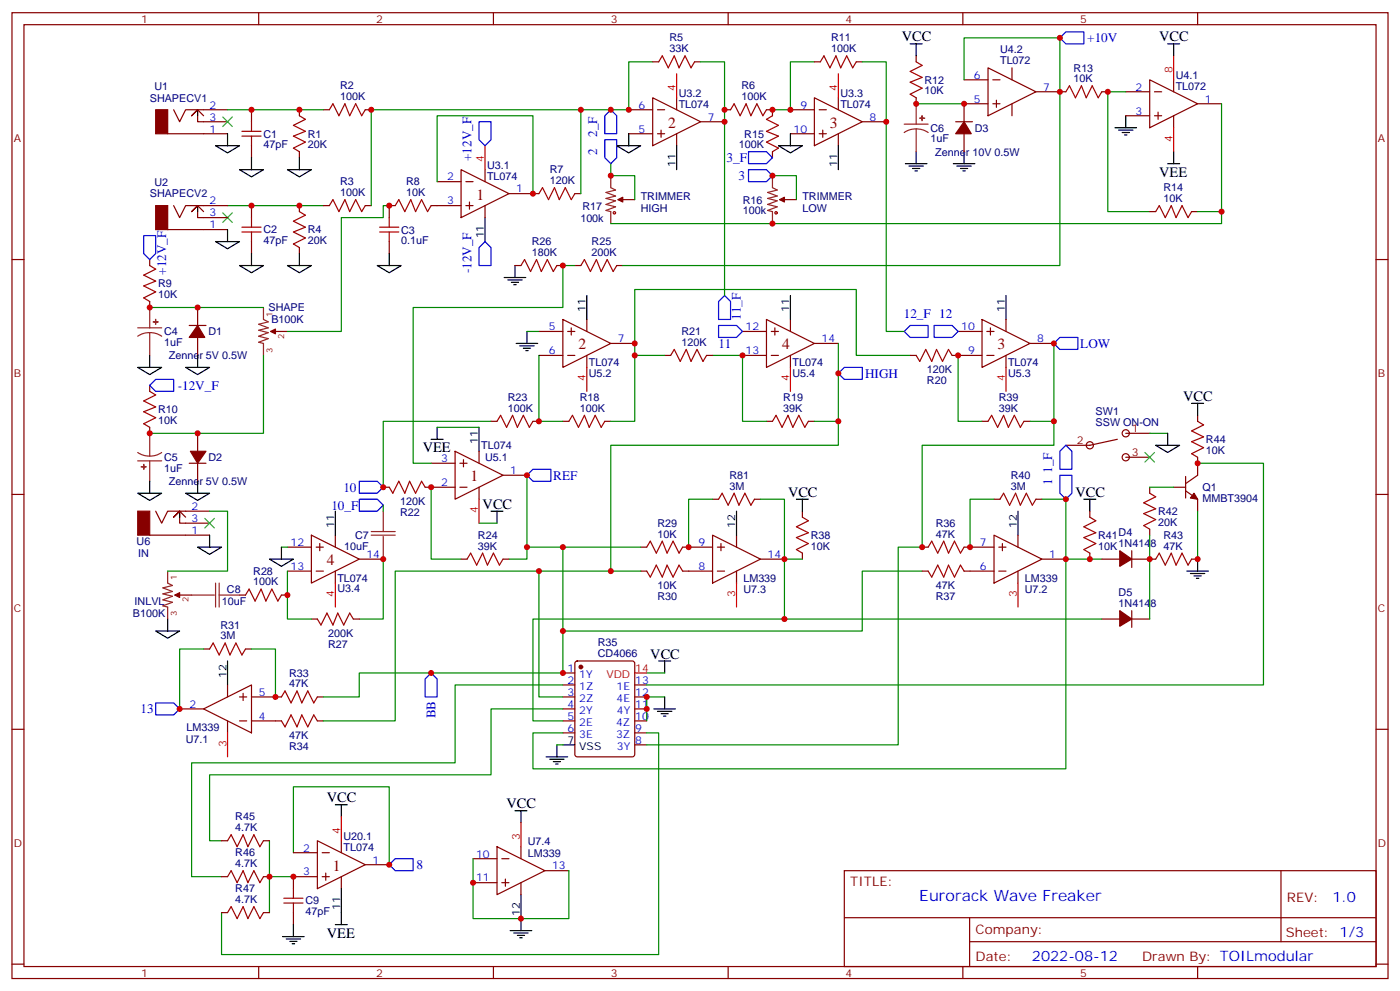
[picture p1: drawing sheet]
<svg xmlns="http://www.w3.org/2000/svg" width="412mm" height="292mm" viewBox="0 0 412 292" stroke-linecap="round" stroke-linejoin="round" font-family="sans-serif">
<g fill="none" stroke="#870000" stroke-width=".35">
<path d="M3.5 3.7h405.4v284.4h-405.4zM7.1 7.3h398.2v277.3h-398.2zM76.2 3.7v3.6M145.3 3.7v3.6M192.3 18.2h1.7M204.6 18.2h1.8M214.5 3.7v3.6M239.9 18.2h1.8M252.2 18.2h1.8M269.9 16.4v1.8M283.6 3.7v3.6M291 20l14.2 7-14.2 7.1z"/>
<path d="M298.1 20v3.5M352.8 3.7v3.6M49.4 39.4h17.6M51.2 32.3l1.7 3.5 1.8-3.5h12.3M60 34.1l-1.8-1.8-1.8 1.8 1.8-1.8v3.5h8.8M74.1 32.3v3.5M88.2 32.3v1.8M95.2 32.3h1.8M107.6 32.3h1.8M185.2 39.4h7.1M185.2 32.3h7.1M192.3 28.8l14.1 7-14.1 7.1z"/>
<path d="M193.7 39.4h2.1M193.7 32.3h2.1M194.7 38.3v2.1M199.3 28.8v3.5M199.3 39.4v3.5M206.4 35.8h7M213.4 32.3h1.8M225.8 32.3h1.7v1.8M232.8 39.4h7.1M232.8 32.3h7.1M239.9 28.8l14.1 7-14.1 7.1zM241.3 39.4h2.1"/>
<path d="M241.3 32.3h2.1M242.4 38.3v2.1M246.9 28.8v3.5M246.9 39.4v3.5M254 35.8h7.1M269.9 28.8v1.8M281.5 35.8h5M284 23.5h7M284 39.4v5.3M291 30.6h-7v5.2M292.5 30.6h2.1M292.5 23.5h2.1"/>
<path d="M293.5 29.5v2.1M298.1 30.6v3.5M305.2 27h8.8M324.6 27h1.7M331.6 27h7.1M331.6 34.1h7.1M338.7 23.5l14.1 7.1-14.1 7zM340.1 27h2.1M340.1 34.1h2.1M341.1 33v2.1M345.7 23.5v3.5M345.7 34.1v3.5"/>
<path d="M352.8 30.6h7M74.1 42.9v3.5M88.2 44.7v1.7M128.8 53.5h7M135.8 50l14.1 7-14.1 7.1zM137.2 53.5h2.1M138.3 59.5v2.1M142.9 50v3.5M149.9 57h8.8M169.3 57h1.8M183.4 58.8h3.6M227.5 44.7v1.7"/>
<path d="M231.1 58.8h3.5M3.5 76.4h3.6M44.1 76.4v1.8M49.4 67.6h17.6M51.2 60.5l1.7 3.6 1.8-3.6h12.3M60 62.3l-1.8-1.8-1.8 1.8 1.8-1.8v3.6h8.8M74.1 60.5v3.6M74.1 71.1v3.5M88.2 60.5v1.8M88.2 72.9v1.7M95.2 60.5h1.8M107.6 60.5h1.8"/>
<path d="M114.7 71.1v3.5M116.4 60.5h-1.7v3.6M127 60.5h8.8M137.2 60.5h2.1M142.9 60.5v3.6M151.7 78.2h1.8M164 78.2h1.8M169.3 78.2h1.8M181.7 78.2h1.7M338.7 62.3h1.7M351 62.3h1.8M405.3 76.4h3.6"/>
<path d="M44.1 88.8v1.7M55.7 95.8h5M58.2 90.5v5.3M58.2 99.3v5.3M81.1 97.6h3.6M158.7 97.6h7.1M165.8 94.1l14.1 7-14.1 7.1zM167.2 97.6h2.1M168.3 96.5v2.1M172.9 94.1v3.5M218.7 97.6h7.1M225.8 94.1l14.1 7-14.1 7.1z"/>
<path d="M227.2 97.6h2.1M228.2 96.5v2.1M232.8 94.1v3.5M282.2 97.6h7.1M289.3 94.1l14.1 7-14.1 7.1zM290.7 97.6h2.1M291.7 96.5v2.1M296.3 94.1v3.5M44.1 113.5v1.7M158.7 104.6h7.1M167.2 104.6h2.1M172.9 104.6v3.6"/>
<path d="M179.9 101.1h7.1M195.8 104.6h1.8M208.1 104.6h1.8M218.7 104.6h7.1M227.2 104.6h2.1M232.8 104.6v3.6M239.9 101.1h7M268.1 104.6h1.8M280.5 104.6h8.8M290.7 104.6h2.1M296.3 104.6v3.6M303.4 101.1h7"/>
<path d="M44.1 125.8v1.8M55.7 136.4h5M58.2 127.6v5.3M58.2 136.4v5.3M127 136.4h7.1M134.1 132.9l14.1 7-14.1 7.1zM135.5 136.4h2.1M136.5 135.3v2.1M141.1 132.9v3.5M144.6 124h1.8M148.2 139.9h7M157 124h1.7"/>
<path d="M165.8 124h1.8M178.2 124h1.7M225.8 124h1.7M238.1 124h1.8M289.3 124h1.7M301.6 124h1.8M329.1 129.3l-8.1 1.8h-7M331.6 134.6h7.1M331.6 127.6h7.1M352.8 122.3v1.7M352.8 134.6v5.3l-3.6 2.5M3.5 145.6h3.6"/>
<path d="M44.1 157.6h17.6M45.9 150.5l1.7 3.5 1.8-3.5h12.3M54.7 152.3l-1.8-1.8-1.7 1.8 1.7-1.8v3.5h8.8M91.7 157.6l14.1 7-14.1 7.1zM98.8 157.6v3.5M112.9 143.4h1.8M125.2 143.4h8.9M135.5 143.4h2.1M141.1 143.4v3.6M209.9 157.6l14.1 7-14.1 7.1zM209.9 147h1.8M217 157.6v3.5"/>
<path d="M222.2 147h1.8M236.4 150.5v1.8M292.8 157.6l14.1 7-14.1 7.1zM292.8 147h1.8M299.9 157.6v3.5M305.2 147h1.7M321 150.5v1.8M338.7 143.4v1.8M338.7 155.8v1.8M345.7 143.4h3.5M349.2 144.5l3.6 2.5v3.5M349.2 140.3v6.3"/>
<path d="M405.3 145.6h3.6M52.9 175.2h3.5M70.6 175.2h1.7M82.9 175.2h1.8M84.7 168.1h7M84.7 161.1h7M93.1 168.1h2.1M93.1 161.1h2.1M94.2 160v2.1M98.8 168.1v3.6M105.8 164.6h7.1M135.8 164.6h1.8"/>
<path d="M148.2 164.6h1.7M188.7 168.1h1.8M188.7 161.1h1.8M201.1 168.1h8.8M201.1 161.1h8.8M211.3 168.1h2.1M211.3 161.1h2.1M212.4 160v2.1M217 168.1v3.6M224 164.6h7.1M236.4 162.8v1.8M271.6 168.1h1.8"/>
<path d="M271.6 161.1h1.8M284 168.1h8.8M284 161.1h8.8M294.2 168.1h2.1M294.2 161.1h2.1M295.3 160v2.1M299.9 168.1v3.6M306.9 164.6h7.1M321 162.8v1.8M324.6 164.6h5.2M333.4 164.6h7M333.4 162.1v5"/>
<path d="M333.4 179.8v4.9M351 164.6h1.8M60 191.1h1.7M72.3 191.1h1.8M91.7 182.2h1.8M104.1 182.2h1.7M165.8 198.1h3.5M169.6 194.8l.4-.2h16.3l.6 .4 .1 27.1-.5 .7h-16.5l-.6-.4-.1-27.1zM324.6 182.2h5.2M333.4 182.2h5.3M3.5 214.7h3.6M52.9 208.7h7.1"/>
<path d="M60 208.7l14.1-7.1v14.2zM67 201.6v3.6M67 212.2v3.6M70.6 212.2h2.1M70.6 205.2h2.1M71.6 204.1v2.1M74.1 212.2h8.8M74.1 205.2h8.8M93.5 212.2h1.7M93.5 205.2h1.7M165.8 212.2h3.5M165.8 205.2h3.5"/>
<path d="M165.8 208.7h3.5M165.8 201.6h3.5M165.8 215.8h3.5M187 212.2h3.5M187 205.2h3.5M187 208.7h3.5M187 201.6h3.5M187 215.8h3.5M187 219.3h3.5M405.3 214.7h3.6M65.3 247.5h1.7M65.3 258.1h1.7"/>
<path d="M77.6 247.5h1.8M77.6 258.1h1.8M86.4 251h7.1M93.5 247.5l14.1 7.1-14.1 7zM93.5 258.1h-7.1v3.5M94.9 258.1h2.1M94.9 251h2.1M96 257v2.2M100.5 247.5v3.5M100.5 258.1v3.5M107.6 254.6h7.1M139.3 259.9h7.1"/>
<path d="M139.3 252.8h7.1M146.4 249.3l14.1 7-14.1 7.1zM147.8 259.9h2.1M147.8 252.8h2.1M148.9 258.8v2.1M153.5 249.3v3.5M153.5 259.9v3.5M160.5 256.3h7.1M248.7 256.3h156.6v28.3h-156.6zM377.3 256.4v20.8M65.3 268.7h1.7M77.6 268.7h1.8"/>
<path d="M86.4 268.7v3.5M248.7 270.2h156.5M285.6 277.2h119.6M285.6 270.2v14.1M3.5 283.8h3.6M76.2 284.6v3.5M145.3 284.6v3.5M214.5 284.6v3.5M283.6 284.6v3.5M352.8 284.6v3.5M405.3 283.8h3.6"/>
<circle cx="321" cy="131.1" r="1.06"/>
<circle cx="331.6" cy="127.6" r="1.06"/>
<circle cx="331.6" cy="134.6" r="1.06"/>
</g>
<g fill="#870000" stroke="#870000" stroke-width=".35">
<path d="M45.9 32.3h3.5v7.1h-3.5z"/>
<path d="M45.9 60.5h3.5v7.1h-3.5z"/>
<path d="M58.2 95.8l2.1 3.5h-4.6z"/>
<path d="M79.7 97.6l1.4-.7v1.4z"/>
<path d="M56.1 132.9h4.6l-2.5 3.5z"/>
<path d="M284 35.8l2.1 3.6h-4.6z"/>
<path d="M229.7 58.8l1.4-.7v1.4z"/>
<path d="M182 58.8l1.4-.7v1.4z"/>
<path d="M40.6 150.5h3.5v7.1h-3.5z"/>
<path d="M329.8 162.1l3.6 2.5-3.6 2.1z"/>
<path d="M329.8 179.8l3.6 2.4-3.6 2.2z"/>
<path d="M351.7 145.2l1.1 1.8-2.1-.4z"/>
<path d="M51.5 175.2l1.4-.7v1.4z"/>
<circle cx="171.1" cy="196.4" r=".53"/>
</g>
<g fill="none" stroke="#000" stroke-width=".35">
<path d="M268.1 12.9h3.5M269.9 12.9v3.5M344 12.9h3.5M345.7 12.9v3.5M58.2 32.3v1.8M67 39.4v3.5M185.2 39.4v3.5M232.8 39.4v3.5M328.4 37.6h6.4M329.5 38.3h4.2M330.6 39h2.1M331.3 39.7h.7"/>
<path d="M331.6 34.1v3.5M63.5 42.9h7.1l-3.6 2.1zM70.6 50h7l-3.5 2.1zM74.1 46.4v3.6M84.7 50h7l-3.5 2.1zM88.2 46.4v3.6M181.7 42.9h7l-3.5 2.1zM199.3 42.9v7.1M229.3 42.9h7.1l-3.6 2.1zM246.9 42.9v7.1M266.7 48.2h6.3M267.8 48.9h4.2"/>
<path d="M268.8 49.6h2.1M269.5 50.3h.7M269.9 44.7v3.5M280.8 48.2h6.4M281.9 48.9h4.2M282.9 49.6h2.1M283.6 50.3h.7M284 44.7v3.5M344 48.2h3.5M345.7 44.7v3.5M58.2 60.5v1.8M63.5 71.1h7.1l-3.6 2.1z"/>
<path d="M67 67.6v3.5M70.6 78.2h7l-3.5 2.1zM74.1 74.6v3.6M84.7 78.2h7l-3.5 2.1zM88.2 74.6v3.6M111.1 78.2h7.1l-3.5 2.1zM114.7 74.6v3.6M142.9 64.1v7M151.7 78.2v3.5M148.5 81.7h6.4M149.6 82.4h4.2M150.6 83.1h2.2"/>
<path d="M151.3 83.8h.7M155.2 97.6v3.5M172.9 87v7.1M232.8 87v7.1M296.3 87v7.1M40.6 108.2h7l-3.5 2.1zM44.1 104.6v3.6M54.7 108.2h7l-3.5 2.1zM58.2 104.6v3.6M152 101.1h6.4M153.1 101.8h4.2M154.2 102.5h2.1"/>
<path d="M154.9 103.2h.7M351 118.7h3.5M352.8 118.7v3.6M127 129.3h3.5M128.8 125.8v3.5M141.1 125.8v7.1M340.4 131.1h7.1l-3.5 2.1zM344 127.6v3.5M40.6 145.2h7l-3.5 2.1zM44.1 141.7v3.5M52.9 150.5v1.8M54.7 145.2h7l-3.5 2.1z"/>
<path d="M58.2 141.7v3.5M61.7 157.6v3.5M98.8 150.5v7.1M144.6 150.5h3.6M146.4 150.5v3.5M217 150.5v7.1M234.6 147h3.5M236.4 147v3.5M299.9 150.5v7.1M319.3 147h3.5M321 147v3.5M58.2 161.1h7.1l-3.6 2.1z"/>
<path d="M79.4 164.6h7l-3.5 2.1zM82.9 161.1v3.5M349.6 168.1h6.4M350.7 168.8h4.2M351.7 169.5h2.1M352.4 170.3h.7M352.8 164.6v3.5M45.9 185.8h7l-3.5 2.1zM49.4 182.2v3.6M67 194.6v7M194 194.6h3.6M195.8 194.6v3.5"/>
<path d="M164 219.3v3.5M165.8 219.3h3.5M192.6 208.7h6.4M193.7 209.4h4.2M194.7 210.1h2.1M195.4 210.8h.7M195.8 205.2v3.5M98.8 236.9h3.5M100.5 236.9v3.6M151.7 238.7h3.5M153.5 238.7v3.5M160.9 222.8h6.3"/>
<path d="M161.9 223.5h4.3M163 224.2h2.1M163.7 224.9h.7M83.3 275.7h6.3M84.3 276.4h4.2M85.4 277.1h2.1M86.1 277.8h.7M86.4 272.2v3.5M98.8 272.2h3.5M100.5 261.6v10.6M150.3 274h6.3M151.3 274.7h4.3"/>
<path d="M152.4 275.4h2.1M153.1 276.1h.7M153.5 263.4v10.6"/>
</g>
<path d="M65.6 34.4l2.8 2.9M68.4 34.4l-2.8 2.9M65.6 62.7l2.8 2.8M68.4 62.7l-2.8 2.8M337.3 133.2l2.8 2.8M340.1 133.2l-2.8 2.8M60.3 152.6l2.8 2.8M63.1 152.6l-2.8 2.8" fill="none" stroke="#3c3" stroke-width=".35"/>
<g fill="none" stroke="#a10000" stroke-width=".35">
<path d="M194 18.2l1.1-1.8 1.7 3.6 1.8-3.6 1.4 3.6 1.8-3.6 1.8 3.6 1-1.8M241.7 18.2l1-1.8 1.8 3.6 1.7-3.6 1.4 3.6 1.8-3.6 1.8 3.6 1-1.8M269.9 18.2l1.7 1.1-3.5 1.7 3.5 1.8-3.5 1.4 3.5 1.8-3.5 1.7 1.8 1.1M71.3 38.7h5.6M74.1 35.8v2.9M88.2 34.1l1.8 1-3.6 1.8 3.6 1.8-3.6 1.4 3.6 1.7-3.6 1.8 1.8 1.1M97 32.3l1.1-1.7 1.7 3.5 1.8-3.5 1.4 3.5 1.8-3.5 1.7 3.5 1.1-1.8M215.2 32.3l1.1-1.7 1.7 3.5 1.8-3.5 1.4 3.5 1.8-3.5 1.7 3.5 1.1-1.8M227.5 34.1l-1.7 1 3.5 1.8-3.5 1.8 3.5 1.4-3.5 1.7 3.5 1.8-1.8 1.1M314 27l1-1.7 1.8 3.5 1.8-3.5 1.4 3.5 1.7-3.5 1.8 3.5 1.1-1.8M71.3 40.1h5.6M74.1 40.1v2.8"/>
<path d="M158.7 57l1.1-1.8 1.8 3.6 1.7-3.6 1.4 3.6 1.8-3.6 1.8 3.6 1-1.8M44.1 78.2l1.8 1-3.6 1.8 3.6 1.8-3.6 1.4 3.6 1.7-3.6 1.8 1.8 1.1M71.3 66.9h5.6M71.3 68.3h5.6M74.1 64.1v2.8M74.1 68.3v2.8M88.2 62.3l1.8 1.1-3.6 1.7 3.6 1.8-3.6 1.4 3.6 1.8-3.6 1.7 1.8 1.1M97 60.5l1.1-1.7 1.7 3.5 1.8-3.5 1.4 3.5 1.8-3.5 1.7 3.5 1.1-1.8M111.8 66.9h5.7M111.8 68.3h5.7M114.7 64.1v2.8M114.7 68.3v2.8"/>
<path d="M116.4 60.5l1.1-1.7 1.7 3.5 1.8-3.5 1.4 3.5 1.8-3.5 1.7 3.5 1.1-1.8M153.5 78.2l1-1.8 1.8 3.5 1.7-3.5 1.5 3.5 1.7-3.5 1.8 3.5 1-1.7M171.1 78.2l1.1-1.8 1.7 3.5 1.8-3.5 1.4 3.5 1.8-3.5 1.7 3.5 1.1-1.7M340.4 62.3l1.1-1.8 1.8 3.6 1.7-3.6 1.4 3.6 1.8-3.6 1.8 3.6 1-1.8M44.1 115.2l1.8 1.1-3.6 1.7 3.6 1.8-3.6 1.4 3.6 1.8-3.6 1.7 1.8 1.1M197.6 104.6l1-1.7 1.8 3.5 1.7-3.5 1.5 3.5 1.7-3.5 1.8 3.5 1-1.8M269.9 104.6l1 1.8 1.8-3.5 1.8 3.5 1.4-3.5 1.7 3.5 1.8-3.5 1.1 1.7M146.4 124l1.1-1.7 1.7 3.5 1.8-3.5 1.4 3.5 1.8-3.5 1.7 3.5 1.1-1.8M167.6 124l1-1.7 1.8 3.5 1.8-3.5 1.4 3.5 1.7-3.5 1.8 3.5 1.1-1.8M227.5 124l1.1-1.7 1.8 3.5 1.7-3.5 1.4 3.5 1.8-3.5 1.8 3.5 1-1.8M291 124l1.1-1.7 1.8 3.5 1.7-3.5 1.4 3.5 1.8-3.5 1.8 3.5 1-1.8M352.8 124l1.7 1.1-3.5 1.8 3.5 1.7-3.5 1.4 3.5 1.8-3.5 1.8 1.8 1"/>
<path d="M114.7 143.4l1 1.8 1.8-3.5 1.7 3.5 1.4-3.5 1.8 3.5 1.8-3.5 1 1.7M211.7 147l1-1.8 1.8 3.5 1.8-3.5 1.4 3.5 1.7-3.5 1.8 3.5 1-1.7M236.4 152.3l1.7 1-3.5 1.8 3.5 1.7-3.5 1.5 3.5 1.7-3.5 1.8 1.8 1M294.6 147l1-1.8 1.8 3.5 1.8-3.5 1.4 3.5 1.7-3.5 1.8 3.5 1.1-1.7M321 152.3l1.8 1-3.5 1.8 3.5 1.7-3.5 1.5 3.5 1.7-3.5 1.8 1.7 1M338.7 145.2l1.7 1.1-3.5 1.7 3.5 1.8-3.5 1.4 3.5 1.8-3.5 1.7 1.8 1.1M72.3 175.2l1.1-1.8 1.7 3.6 1.8-3.6 1.4 3.6 1.8-3.6 1.7 3.6 1.1-1.8M137.6 164.6l1-1.8 1.8 3.6 1.8-3.6 1.4 3.6 1.7-3.6 1.8 3.6 1.1-1.8M190.5 161.1l1.1-1.8 1.7 3.5 1.8-3.5 1.4 3.5 1.8-3.5 1.7 3.5 1.1-1.7M190.5 168.1l1.1 1.8 1.7-3.5 1.8 3.5 1.4-3.5 1.8 3.5 1.7-3.5 1.1 1.7M273.4 161.1l1.1-1.8 1.7 3.5 1.8-3.5 1.4 3.5 1.8-3.5 1.7 3.5 1.1-1.7M273.4 168.1l1.1 1.8 1.7-3.5 1.8 3.5 1.4-3.5 1.8 3.5 1.7-3.5 1.1 1.7"/>
<path d="M340.4 164.6l1.1-1.8 1.8 3.6 1.7-3.6 1.4 3.6 1.8-3.6 1.8 3.6 1-1.8M61.7 191.1l1.1-1.8 1.8 3.5 1.7-3.5 1.4 3.5 1.8-3.5 1.8 3.5 1-1.7M93.5 182.2l1 1.8 1.8-3.5 1.8 3.5 1.4-3.5 1.7 3.5 1.8-3.5 1.1 1.7M82.9 205.2l1.1-1.8 1.7 3.5 1.8-3.5 1.4 3.5 1.8-3.5 1.7 3.5 1.1-1.7M82.9 212.2l1.1 1.8 1.7-3.5 1.8 3.5 1.4-3.5 1.8 3.5 1.7-3.5 1.1 1.7M67 247.5l1.1-1.8 1.7 3.6 1.8-3.6 1.4 3.6 1.8-3.6 1.8 3.6 1-1.8M67 258.1l1.1-1.8 1.7 3.6 1.8-3.6 1.4 3.6 1.8-3.6 1.8 3.6 1-1.8M67 268.7l1.1-1.8 1.7 3.5 1.8-3.5 1.4 3.5 1.8-3.5 1.8 3.5 1-1.7M83.6 264.4h5.7M83.6 265.9h5.7M86.4 261.6v2.8M86.4 265.9v2.8"/>
<circle cx="181" cy="62.7" r=".35"/>
<circle cx="228.6" cy="62.7" r=".35"/>
</g>
<g fill="none" stroke="#008700" stroke-width=".35">
<path d="M192.3 18.2h-7.1v14.1h-75.8v28.2M206.4 18.2h7v68.8M239.9 18.2h-7.1v14.1h-5.3M254 18.2h7.1v79.4h5.2M67 32.3h28.2M171.1 32.3v24.7M269.9 30.6h14.1M284 23.5v-12.4h28.2v67.1h-128.8M331.6 27h-5.3v35.3h12.4M359.8 30.6v31.7h-7M128.8 53.5v-19.4h28.2v22.9M179.9 48.2v3.5h7.1v7.1"/>
<path d="M227.5 51.7h7.1v7.1M67 60.5h28.2M114.7 60.5h-1.8v3.6h-12.4v33.5h-15.8M169.3 78.2h-3.5v12.3h-44.1v45.9h5.3M359.8 62.3v3.5h-179.9M44.1 90.5h33.5M155.2 97.6h3.5M77.6 104.6v23h-33.5M158.7 104.6v19.4h7.1M187 104.6h8.8M209.9 104.6h8.8v19.4h7.1M246.9 101.1v22.9h-7"/>
<path d="M268.1 104.6h-15.9v-19.4h-65.2v38.8h-7.1M282.2 104.6v19.4h7.1M310.4 101.1v22.9h-7M128.8 125.8h12.3M144.6 124h-31.7v19.4M155.2 139.9v24.7h-5.3M246.9 124v7.1h-67v37M310.4 124v7.1h-38.8v30h-7v58.2h-74.1M338.7 127.6h5.3M352.8 136.4h19.4v65.2h-181.7M61.7 150.5h5.3v17.6h-17.6M112.9 148.7v1.8"/>
<path d="M127 143.4v21.2h8.8M141.1 154h5.3M209.9 147h-7.1v14.1M224 147h7.1v35.2h-74.1v30h8.8M292.8 147h-7v14.1M306.9 147h7.1v17.6h10.6M338.7 157.6v24.6M338.7 143.4h7M352.8 150.5v14.1M82.9 161.1h1.8M84.7 168.1v14.1h7M112.9 164.6v17.6h-7.1"/>
<path d="M155.2 161.1h33.5M158.7 168.1v37.1h7.1M165.8 161.1v24.7h88.2v-17.7h17.6M188.7 168.1h-72.3v44.1h-21.2M231.1 164.6h5.3M314 164.6v61.7h-157v-10.5h8.8M60 191.1h-7.1v17.6M74.1 191.1h7v14.1M165.8 185.8v12.3h-60v7.1h-10.6M190.5 198.1h5.3M231.1 182.2h93.5M164 219.3h1.8"/>
<path d="M165.8 201.6h-31.7v23h-77.7v33.5h8.9M165.8 208.7h-21.2v19.4h-82.9v19.4h3.6M190.5 215.8h3.5v65.2h-128.7v-12.3M195.8 205.2h-5.3v7M79.4 247.5v21.2M79.4 258.1h7M86.4 251v-19.4h28.3v23M139.3 252.8v17.6h28.3v-14.1"/>
</g>
<g fill="none" stroke="#f00" stroke-width=".35">
<path d="M345.7 16.4v7.1M199.3 21.7v7.1M246.9 21.7v7.1M345.7 37.6v7.1M142.9 42.9v7.1M172.9 108.2v7M232.8 108.2v7M296.3 108.2v7M141.1 147v7M98.8 171.7v7M217 171.7v7M299.9 171.7v7"/>
<path d="M187 198.1h3.5M67 215.8v7M100.5 240.5v7M153.5 242.2v7.1"/>
</g>
<g fill="none" stroke="#8c2424" stroke-width=".35">
<path d="M266.3 36.5h7.1M269.9 38l-1.9 .2-1.7 .8M269.9 38l1.8 .2 1.7 .8M269.9 30.6v5.9M269.9 38v6.7M179.9 51.7v3.5l1.4 .8-2.8 .7 2.8 1-2.8 .7 2.8 .7-2.8 1.1 2.8 .7-2.8 1 1.4 .4v3.5M182 58.8h1.4M227.5 51.7v3.5l1.5 .8-2.9 .7 2.9 1-2.9 .7 2.9 .7-2.9 1.1 2.9 .7-2.9 1 1.4 .4v3.5M229.7 58.8h1.4M40.6 96.5h7M44.1 97.9l-1.9 .3-1.6 .8M44.1 97.9l1.8 .3 1.7 .8"/>
<path d="M44.1 90.5v6M44.1 97.9v6.7M77.6 90.5v3.6l1.4 .7-2.8 .7 2.8 1-2.8 .7 2.8 .7-2.8 1.1 2.8 .7-2.8 1.1 1.4 .3v3.5M79.7 97.6h1.4M40.6 133.2l1.6 .8 1.9 .3M40.6 135.7h7M44.1 127.6v6.7M44.1 135.7v6M47.6 133.2l-1.7 .8-1.8 .3M109.4 156.5h7M109.4 157.6h7M112.9 150.5v6"/>
<path d="M112.9 157.9v6.7M49.4 168.1v3.6l1.4 .7-2.8 .7 2.8 1-2.8 .7 2.8 .7-2.8 1.1 2.8 .7-2.8 1.1 1.4 .3v3.5M51.5 175.2h1.4M56.4 175.2h6.7M63.5 171.7v7M64.6 175.2h6M64.6 171.7v7"/>
</g>
<g fill="#8c2424" stroke="#8c2424" stroke-width=".35">
<path d="M45.2 94.8h1.4z"/>
<path d="M45.8 94.1l.1 1.4z"/>
<path d="M41.6 137.4h1.4z"/>
<path d="M42.3 136.7l.1 1.4z"/>
<path d="M270.9 34.8h1.4z"/>
<path d="M271.6 34.1v1.4z"/>
</g>
<g fill="none" stroke="#00f" stroke-width=".35">
<path d="M312.2 11.1l1.8-1.7h5.3v3.5h-5.3zM141.1 35.8h3.5v5.3l-1.7 1.8-1.8-1.8zM179.9 32.3l1.8 1.8v5.3h-3.5v-5.3zM178.2 41.1h3.5v5.3l-1.8 1.8-1.7-1.8zM220.5 44.7h5.3l1.7 1.7-1.7 1.8h-5.3zM220.5 50h5.3l1.7 1.7-1.7 1.8h-5.3zM42.3 69.4h3.6v5.2l-1.8 1.8-1.8-1.8zM141.1 72.9l1.8-1.8 1.7 1.8v5.3h-3.5zM211.7 95.8h5.3l1.7 1.8-1.7 1.7h-5.3zM213.4 87l1.8 1.8v5.3h-3.5v-5.3zM266.3 97.6l1.8-1.8h5.3v3.5h-5.3zM275.2 95.8h5.3l1.7 1.8-1.7 1.7h-5.3z"/>
<path d="M44.1 113.5l1.8-1.8h5.3v3.5h-5.3zM246.9 109.9l1.8-1.7h5.3v3.5h-5.3zM310.4 101.1l1.8-1.8h5.3v3.6h-5.3zM155.2 139.9l1.8-1.8h5.3v3.6h-5.3zM312.2 139.9h3.5v5.3l-1.7 1.8-1.8-1.8zM314 131.1l1.7 1.8v5.2h-3.5v-5.2zM105.8 147h5.3l1.8 1.7-1.8 1.8h-5.3zM105.8 141.7h5.3l1.8 1.7-1.8 1.8h-5.3zM127 198.1l1.8 1.8v5.3h-3.6v-5.3zM45.9 206.9h5.3l1.7 1.8-1.7 1.8h-5.3zM114.7 254.6l1.7-1.8h5.3v3.5h-5.3z"/>
</g>
<g fill="#c00">
<circle cx="74.1" cy="32.3" r=".88"/>
<circle cx="88.2" cy="32.3" r=".88"/>
<circle cx="88.2" cy="60.5" r=".88"/>
<circle cx="74.1" cy="60.5" r=".88"/>
<circle cx="109.4" cy="32.3" r=".88"/>
<circle cx="185.2" cy="32.3" r=".88"/>
<circle cx="171.1" cy="32.3" r=".88"/>
<circle cx="157" cy="57" r=".88"/>
<circle cx="44.1" cy="90.5" r=".88"/>
<circle cx="114.7" cy="60.5" r=".88"/>
<circle cx="58.2" cy="90.5" r=".88"/>
<circle cx="44.1" cy="127.6" r=".88"/>
<circle cx="58.2" cy="127.6" r=".88"/>
<circle cx="232.8" cy="32.3" r=".88"/>
<circle cx="284" cy="30.6" r=".88"/>
<circle cx="269.9" cy="30.6" r=".88"/>
<circle cx="312.2" cy="27" r=".88"/>
<circle cx="326.3" cy="27" r=".88"/>
<circle cx="227.5" cy="32.3" r=".88"/>
<circle cx="359.8" cy="62.3" r=".88"/>
<circle cx="227.5" cy="65.8" r=".88"/>
<circle cx="187" cy="101.1" r=".88"/>
<circle cx="187" cy="104.6" r=".88"/>
<circle cx="218.7" cy="104.6" r=".88"/>
<circle cx="158.8" cy="124" r=".88"/>
<circle cx="165.8" cy="78.2" r=".88"/>
<circle cx="127" cy="143.4" r=".88"/>
<circle cx="112.9" cy="164.6" r=".88"/>
<circle cx="202.8" cy="161.1" r=".88"/>
<circle cx="81.1" cy="205.2" r=".88"/>
<circle cx="246.9" cy="124" r=".88"/>
<circle cx="179.9" cy="168.1" r=".88"/>
<circle cx="158.8" cy="168.1" r=".88"/>
<circle cx="231.1" cy="164.6" r=".88"/>
<circle cx="155.2" cy="161.1" r=".88"/>
<circle cx="165.8" cy="161.1" r=".88"/>
<circle cx="165.8" cy="185.8" r=".88"/>
<circle cx="165.8" cy="198.1" r=".88"/>
<circle cx="282.2" cy="104.6" r=".88"/>
<circle cx="285.8" cy="161.1" r=".88"/>
<circle cx="310.4" cy="124" r=".88"/>
<circle cx="338.7" cy="164.6" r=".88"/>
<circle cx="314" cy="164.6" r=".88"/>
<circle cx="231.1" cy="182.2" r=".88"/>
<circle cx="352.8" cy="164.6" r=".88"/>
<circle cx="352.8" cy="136.4" r=".88"/>
<circle cx="271.6" cy="161.1" r=".88"/>
<circle cx="190.5" cy="208.7" r=".88"/>
<circle cx="190.5" cy="205.2" r=".88"/>
<circle cx="79.4" cy="258.1" r=".88"/>
<circle cx="127" cy="198.1" r=".88"/>
<circle cx="312.2" cy="11.1" r=".88"/>
<circle cx="86.4" cy="258.1" r=".88"/>
<circle cx="114.7" cy="254.6" r=".88"/>
<circle cx="139.3" cy="259.9" r=".88"/>
<circle cx="153.5" cy="270.4" r=".88"/>
<circle cx="84.7" cy="175.2" r=".88"/>
<circle cx="314" cy="147" r=".88"/>
<circle cx="321" cy="164.6" r=".88"/>
<circle cx="179.9" cy="51.7" r=".88"/>
<circle cx="179.9" cy="32.3" r=".88"/>
<circle cx="227.5" cy="51.7" r=".88"/>
<circle cx="112.9" cy="143.4" r=".88"/>
<circle cx="213.4" cy="35.8" r=".88"/>
<circle cx="213.4" cy="32.3" r=".88"/>
<circle cx="261.1" cy="35.8" r=".88"/>
<circle cx="52.9" cy="208.7" r=".88"/>
<circle cx="155.2" cy="139.9" r=".88"/>
<circle cx="246.9" cy="109.9" r=".88"/>
<circle cx="310.4" cy="101.1" r=".88"/>
</g>
<g font-size="4.6" fill="#800">
<text x="196.8" y="37.6">2</text>
<text x="244.5" y="37.6">3</text>
<text x="140.4" y="58.8">1</text>
<text x="170.4" y="102.9">2</text>
<text x="230.4" y="102.9">4</text>
<text x="293.9" y="102.9">3</text>
<text x="138.6" y="141.7">1</text>
<text x="96.3" y="166.4">4</text>
<text x="98.1" y="256.3">1</text>
</g>
<text font-size="4.6" fill="#00f" x="270.8" y="265.4">Eurorack Wave Freaker</text>
<g font-size="4.2">
<text x="265.6" y="12.2">VCC</text>
<text x="341.5" y="12.2">VCC</text>
<text x="341.5" y="52.1">VEE</text>
<text x="348.5" y="118">VCC</text>
<text x="124.5" y="133.2">VEE</text>
<text x="142.2" y="149.8">VCC</text>
<text x="232.1" y="146.3">VCC</text>
<text x="316.8" y="146.3">VCC</text>
<text x="191.6" y="193.9">VCC</text>
<text x="96.3" y="236.2">VCC</text>
<text x="149.2" y="238">VCC</text>
<text x="96.3" y="276.1">VEE</text>
</g>
<g font-size="4.2" fill="#00f">
<text x="392.5" y="265.6">1.0</text>
<text x="304" y="283">2022-08-12</text>
</g>
<g font-size="3.9" fill="#00f">
<text x="320.3" y="12.4">+10V</text>
<text x="175.9" y="40.3" transform="rotate(-90 175.9 40.3)">2_F</text>
<text x="138.9" y="47.4" transform="rotate(-90 138.9 47.4)">+12V_F</text>
<text x="175.9" y="45.6" transform="rotate(-90 175.9 45.6)">2</text>
<text x="214" y="47.7">3_F</text>
<text x="217.6" y="53">3</text>
<text x="48.9" y="80.9" transform="rotate(-90 48.9 80.9)">+12V_F</text>
<text x="138.9" y="80.5" transform="rotate(-90 138.9 80.5)">-12V_F</text>
<text x="218.3" y="94.2" transform="rotate(-90 218.3 94.2)">11_F</text>
<text x="266.2" y="93.6">12_F 12</text>
<text x="211.6" y="102.4">11</text>
<text x="318.2" y="102.5">LOW</text>
<text x="254.8" y="111.3">HIGH</text>
<text x="52.4" y="114.7">-12V_F</text>
<text x="163" y="141.2">REF</text>
<text x="309.9" y="142.8" transform="rotate(-90 309.9 142.8)">1</text>
<text x="309.9" y="139.2" transform="rotate(-90 309.9 139.2)">1_F</text>
<text x="101.1" y="144.7">10</text>
<text x="97.6" y="150">10_F</text>
<text x="41.4" y="210">13</text>
<text x="128.3" y="211.5" transform="rotate(-90 128.3 211.5)">BB</text>
<text x="122.7" y="255.9">8</text>
</g>
<g font-size="3.9" fill="#800">
<text x="250.5" y="260.9">TITLE:</text>
<text x="379.1" y="265.6">REV:</text>
<text x="287.4" y="275.1">Company:</text>
<text x="378.7" y="275.7">Sheet: 1/3</text>
<text x="287.4" y="282.8">Date:</text>
<text x="336.4" y="282.9">Drawn By: TOILmodular</text>
</g>
<g font-size="3.2" fill="#800">
<text x="41.6" y="6.7">1</text>
<text x="110.8" y="6.7">2</text>
<text x="179.9" y="6.7">3</text>
<text x="249.1" y="6.7">4</text>
<text x="318.2" y="6.7">5</text>
<text x="4.1" y="41.8">A</text>
<text x="405.9" y="41.8">A</text>
<text x="4.1" y="111">B</text>
<text x="405.9" y="111">B</text>
<text x="317.2" y="130.7">2</text>
<text x="333.4" y="127.2">1</text>
<text x="333.4" y="134.3">3</text>
<text x="4.1" y="180.1">C</text>
<text x="405.9" y="180.1">C</text>
<text x="4.1" y="249.3">D</text>
<text x="405.9" y="249.3">D</text>
<text x="41.6" y="287.5">1</text>
<text x="110.8" y="287.5">2</text>
<text x="179.9" y="287.5">3</text>
<text x="249.1" y="287.5">4</text>
<text x="318.2" y="287.5">5</text>
</g>
<g font-size="3.2" fill="#000080">
<text x="197.2" y="15.4">33K</text>
<text x="197.2" y="12.2">R5</text>
<text x="244.8" y="15.4">100K</text>
<text x="244.8" y="12.2">R11</text>
<text x="294.6" y="15.6">U4.2</text>
<text x="294.6" y="18.8">TL072</text>
<text x="316.2" y="21.1">R13</text>
<text x="346.3" y="23.3">U4.1</text>
<text x="44.1" y="29.9">SHAPECV1</text>
<text x="45.5" y="26.4">U1</text>
<text x="100.2" y="29.5">100K</text>
<text x="100.2" y="26.3">R2</text>
<text x="199.9" y="28.6">U3.2</text>
<text x="218.4" y="29.5">100K</text>
<text x="218.4" y="26.3">R6</text>
<text x="247.5" y="28.6">U3.3</text>
<text x="272.3" y="27.8">10K</text>
<text x="272.3" y="24.6">R12</text>
<text x="316.2" y="24.2">10K</text>
<text x="346.3" y="26.4">TL072</text>
<text x="199.9" y="31.7">TL074</text>
<text x="247.5" y="31.7">TL074</text>
<text x="77.6" y="40.5">C1</text>
<text x="90.7" y="40.5">R1</text>
<text x="219.2" y="40.5">R15</text>
<text x="274.1" y="41.9">1uF</text>
<text x="274.1" y="38.7">C6</text>
<text x="287.2" y="38.7">D3</text>
<text x="77.6" y="43.7">47pF</text>
<text x="90.7" y="43.7">20K</text>
<text x="217.7" y="43.7">100K</text>
<text x="275.5" y="45.8">Zenner 10V 0.5W</text>
<text x="143.5" y="52.9">TL074</text>
<text x="143.5" y="49.7">U3.1</text>
<text x="161.9" y="51">R7</text>
<text x="44.1" y="58.1">SHAPECV2</text>
<text x="45.5" y="54.6">U2</text>
<text x="100.2" y="57.7">100K</text>
<text x="100.2" y="54.5">R3</text>
<text x="119.6" y="57.7">10K</text>
<text x="119.6" y="54.5">R8</text>
<text x="161.9" y="54.2">120K</text>
<text x="188.7" y="58.8">TRIMMER</text>
<text x="218.8" y="59.9">R16</text>
<text x="236.4" y="58.8">TRIMMER</text>
<text x="342.7" y="59.5">10K</text>
<text x="342.7" y="56.3">R14</text>
<text x="171" y="65.2">100k</text>
<text x="171.6" y="61.7">R17</text>
<text x="188.7" y="62.3">HIGH</text>
<text x="218.8" y="63.1">100k</text>
<text x="236.4" y="62.3">LOW</text>
<text x="77.6" y="71.9">47pF</text>
<text x="77.6" y="68.7">C2</text>
<text x="90.7" y="71.9">20K</text>
<text x="90.7" y="68.7">R4</text>
<text x="118.2" y="71.9">0.1uF</text>
<text x="118.2" y="68.8">C3</text>
<text x="156.6" y="75.4">180K</text>
<text x="156.6" y="72.2">R26</text>
<text x="174.3" y="75.4">200K</text>
<text x="174.3" y="72.2">R25</text>
<text x="46.6" y="87.8">10K</text>
<text x="46.6" y="84.6">R9</text>
<text x="79.1" y="91.6">SHAPE</text>
<text x="79.9" y="95.2">B100K</text>
<text x="48.3" y="101.9">1uF</text>
<text x="48.3" y="98.7">C4</text>
<text x="61.4" y="98.7">D1</text>
<text x="200.7" y="101.8">120K</text>
<text x="200.7" y="98.6">R21</text>
<text x="49.7" y="105.8">Zenner 5V 0.5W</text>
<text x="173.5" y="107.7">TL074</text>
<text x="233.4" y="107.7">TL074</text>
<text x="296.9" y="107.7">TL074</text>
<text x="173.5" y="110.9">U5.2</text>
<text x="233.4" y="110.9">U5.4</text>
<text x="273.1" y="109.9">120K</text>
<text x="273.1" y="113.1">R20</text>
<text x="296.9" y="110.9">U5.3</text>
<text x="149.6" y="118">R23</text>
<text x="170.8" y="118">R18</text>
<text x="230.7" y="118">R19</text>
<text x="294.2" y="118">R39</text>
<text x="46.6" y="124.8">10K</text>
<text x="46.6" y="121.6">R10</text>
<text x="149.6" y="121.2">100K</text>
<text x="170.8" y="121.2">100K</text>
<text x="230.7" y="121.2">39K</text>
<text x="294.2" y="121.2">39K</text>
<text x="322.7" y="125.4">SSW ON-ON</text>
<text x="322.7" y="122.3">SW1</text>
<text x="355.2" y="130.4">R44</text>
<text x="48.3" y="135.7">C5</text>
<text x="61.4" y="135.7">D2</text>
<text x="141.7" y="132.2">TL074</text>
<text x="142.9" y="135.7">U5.1</text>
<text x="355.2" y="133.6">10K</text>
<text x="48.3" y="138.9">1uF</text>
<text x="49.7" y="142.8">Zenner 5V 0.5W</text>
<text x="214.9" y="141">R81</text>
<text x="297.8" y="141">R40</text>
<text x="117.8" y="148.7">120K</text>
<text x="214.9" y="144.1">3M</text>
<text x="297.8" y="144.1">3M</text>
<text x="354.2" y="147.8">MMBT3904</text>
<text x="354.2" y="144.6">Q1</text>
<text x="117.8" y="151.9">R22</text>
<text x="193.7" y="155.1">R29</text>
<text x="275.7" y="155.1">R36</text>
<text x="341.1" y="154.8">20K</text>
<text x="341.1" y="151.6">R42</text>
<text x="40.2" y="160.4">U6</text>
<text x="101.4" y="161.9">10uF</text>
<text x="104.6" y="158.7">C7</text>
<text x="140.8" y="161.8">39K</text>
<text x="140.8" y="158.6">R24</text>
<text x="193.7" y="158.3">10K</text>
<text x="238.8" y="161.8">10K</text>
<text x="238.8" y="158.7">R38</text>
<text x="275.7" y="158.3">47K</text>
<text x="323.5" y="161.8">10K1N4148</text>
<text x="323.5" y="158.7">R41D4</text>
<text x="342.7" y="161.8">47K</text>
<text x="342.7" y="158.6">R43</text>
<text x="40.7" y="164">IN</text>
<text x="74.6" y="172.4">100K</text>
<text x="74.6" y="169.2">R28</text>
<text x="99.4" y="171.2">TL074</text>
<text x="193.7" y="173.4">10K</text>
<text x="219" y="171.2">LM339</text>
<text x="275.7" y="173.4">47K</text>
<text x="301.9" y="171.2">LM339</text>
<text x="39.6" y="178.1">INLVL</text>
<text x="65.3" y="178.1">10uF</text>
<text x="66.8" y="174.6">C8</text>
<text x="99.4" y="174.4">U3.4</text>
<text x="193.7" y="176.6">R30</text>
<text x="219" y="174.5">U7.3</text>
<text x="275.7" y="176.6">R37</text>
<text x="301.9" y="174.5">U7.2</text>
<text x="329.5" y="178.7">1N4148</text>
<text x="329.5" y="175.5">D5</text>
<text x="39.1" y="181.6">B100K</text>
<text x="64.9" y="185.1">R31</text>
<text x="64.9" y="188.2">3M</text>
<text x="96.7" y="187.5">200K</text>
<text x="96.7" y="190.7">R27</text>
<text x="176.1" y="190.2">R35</text>
<text x="176.1" y="193.4">CD4066</text>
<text x="85.2" y="202.4">47K</text>
<text x="85.2" y="199.2">R33</text>
<text x="54.9" y="215.3">LM339</text>
<text x="54.7" y="218.9">U7.1</text>
<text x="85.2" y="217.5">47K</text>
<text x="85.2" y="220.7">R34</text>
<text x="69.3" y="244.7">4.7K</text>
<text x="69.3" y="241.5">R45</text>
<text x="101.2" y="250.4">TL074</text>
<text x="101.2" y="247.2">U20.1</text>
<text x="155.5" y="248.9">U7.4</text>
<text x="69.3" y="255.3">4.7K</text>
<text x="69.3" y="252.1">R46</text>
<text x="155.5" y="252.2">LM339</text>
<text x="69.3" y="262.7">R47</text>
<text x="69.3" y="265.9">4.7K</text>
<text x="90" y="269.4">47pF</text>
<text x="90" y="266.3">C9</text>
</g>
<g font-size="3.2" fill="#00f">
<text x="286.9" y="23.1">6</text>
<text x="307.3" y="26.7">7</text>
<text x="334.5" y="26.7">2</text>
<text x="61.7" y="32">2</text>
<text x="61.7" y="35.5">3</text>
<text x="188.1" y="32">6</text>
<text x="208.5" y="35.5">7</text>
<text x="235.8" y="32">9</text>
<text x="256.1" y="35.5">8</text>
<text x="286.9" y="30.2">5</text>
<text x="334.5" y="33.7">3</text>
<text x="354.9" y="30.2">1</text>
<text x="61.7" y="39">1</text>
<text x="188.1" y="39">5</text>
<text x="233.7" y="39">10</text>
<text x="131.7" y="53.1">2</text>
<text x="152" y="56.7">1</text>
<text x="61.7" y="60.2">2</text>
<text x="61.7" y="63.7">3</text>
<text x="131.7" y="60.2">3</text>
<text x="61.7" y="67.2">1</text>
<text x="161.7" y="97.2">5</text>
<text x="182" y="100.8">7</text>
<text x="219.6" y="97.2">12</text>
<text x="242" y="100.8">14</text>
<text x="283.1" y="97.2">10</text>
<text x="305.5" y="100.8">8</text>
<text x="161.7" y="104.3">6</text>
<text x="219.6" y="104.3">13</text>
<text x="285.1" y="104.3">9</text>
<text x="129.9" y="136">3</text>
<text x="129.9" y="143.1">2</text>
<text x="150.3" y="139.6">1</text>
<text x="56.4" y="150.1">2</text>
<text x="56.4" y="153.7">3</text>
<text x="56.4" y="157.2">1</text>
<text x="85.6" y="160.7">12</text>
<text x="205.8" y="160.7">9</text>
<text x="288.7" y="160.7">7</text>
<text x="85.6" y="167.8">13</text>
<text x="107.9" y="164.3">14</text>
<text x="205.8" y="167.8">8</text>
<text x="226.1" y="164.3">14</text>
<text x="288.7" y="167.8">6</text>
<text x="309" y="164.3">1</text>
<text x="167.1" y="197.8">1</text>
<text x="167.1" y="201.3">2</text>
<text x="170.6" y="199.5">1Y</text>
<text x="170.6" y="203.1">1Z</text>
<text x="181.6" y="203.1">1E</text>
<text x="187.1" y="201.3">13</text>
<text x="55.8" y="208.4">2</text>
<text x="76.2" y="204.8">5</text>
<text x="167.1" y="204.8">3</text>
<text x="167.1" y="208.4">4</text>
<text x="170.6" y="206.6">2Z</text>
<text x="181.6" y="206.6">4E</text>
<text x="187.1" y="208.4">11</text>
<text x="187.1" y="204.8">12</text>
<text x="76.2" y="211.9">4</text>
<text x="167.1" y="211.9">5</text>
<text x="167.1" y="215.4">6</text>
<text x="170.6" y="210.1">2Y</text>
<text x="170.6" y="213.6">2E</text>
<text x="181.5" y="213.6">4Z</text>
<text x="181.7" y="210.1">4Y</text>
<text x="187.1" y="215.4">9</text>
<text x="187.1" y="211.9">10</text>
<text x="170.6" y="217.2">3E</text>
<text x="181.5" y="217.2">3Z</text>
<text x="181.7" y="220.7">3Y</text>
<text x="187.1" y="218.9">8</text>
<text x="89.4" y="250.7">2</text>
<text x="89.4" y="257.7">3</text>
<text x="109.7" y="254.2">1</text>
<text x="140.3" y="252.4">10</text>
<text x="162.6" y="256">13</text>
<text x="140.3" y="259.5">11</text>
</g>
<g font-size="3.2" fill="#f00">
<text x="345.4" y="21.4" transform="rotate(-90 345.4 21.4)">8</text>
<text x="199" y="26.7" transform="rotate(-90 199 26.7)">4</text>
<text x="246.6" y="26.7" transform="rotate(-90 246.6 26.7)">4</text>
<text x="345.4" y="41.7" transform="rotate(-90 345.4 41.7)">4</text>
<text x="142.5" y="47.8" transform="rotate(-90 142.5 47.8)">4</text>
<text x="172.5" y="112.3" transform="rotate(-90 172.5 112.3)">4</text>
<text x="232.5" y="112.3" transform="rotate(-90 232.5 112.3)">4</text>
<text x="296" y="112.3" transform="rotate(-90 296 112.3)">4</text>
<text x="140.8" y="151.1" transform="rotate(-90 140.8 151.1)">4</text>
<text x="98.4" y="175.8" transform="rotate(-90 98.4 175.8)">4</text>
<text x="216.6" y="175.8" transform="rotate(-90 216.6 175.8)">3</text>
<text x="299.5" y="175.8" transform="rotate(-90 299.5 175.8)">3</text>
<text x="187.1" y="197.8">14</text>
<text x="178.6" y="199.5">VDD</text>
<text x="66.7" y="219.9" transform="rotate(-90 66.7 219.9)">3</text>
<text x="100.2" y="245.4" transform="rotate(-90 100.2 245.4)">4</text>
<text x="153.1" y="247.2" transform="rotate(-90 153.1 247.2)">3</text>
</g>
<g font-size="3.2">
<text x="199" y="49" transform="rotate(-90 199 49)">11</text>
<text x="246.6" y="49" transform="rotate(-90 246.6 49)">11</text>
<text x="142.5" y="70.2" transform="rotate(-90 142.5 70.2)">11</text>
<text x="172.5" y="91.9" transform="rotate(-90 172.5 91.9)">11</text>
<text x="232.5" y="91.9" transform="rotate(-90 232.5 91.9)">11</text>
<text x="296" y="91.9" transform="rotate(-90 296 91.9)">11</text>
<text x="140.8" y="130.7" transform="rotate(-90 140.8 130.7)">11</text>
<text x="98.4" y="155.4" transform="rotate(-90 98.4 155.4)">11</text>
<text x="216.6" y="155.4" transform="rotate(-90 216.6 155.4)">12</text>
<text x="299.5" y="155.4" transform="rotate(-90 299.5 155.4)">12</text>
<text x="66.7" y="199.5" transform="rotate(-90 66.7 199.5)">12</text>
<text x="167.1" y="218.9">7</text>
<text x="170.6" y="220.7">VSS</text>
<text x="100.2" y="267.8" transform="rotate(-90 100.2 267.8)">11</text>
<text x="153.1" y="269.5" transform="rotate(-90 153.1 269.5)">12</text>
</g>
<g font-size="2.5" fill="#800">
<text x="80.3" y="93.2" transform="rotate(-90 80.3 93.2)">1</text>
<text x="83.7" y="99.8" transform="rotate(-90 83.7 99.8)">2</text>
<text x="80.3" y="103.8" transform="rotate(-90 80.3 103.8)">3</text>
<text x="52.1" y="170.8" transform="rotate(-90 52.1 170.8)">1</text>
<text x="55.5" y="177.4" transform="rotate(-90 55.5 177.4)">2</text>
<text x="52.1" y="181.4" transform="rotate(-90 52.1 181.4)">3</text>
</g>
</svg>
